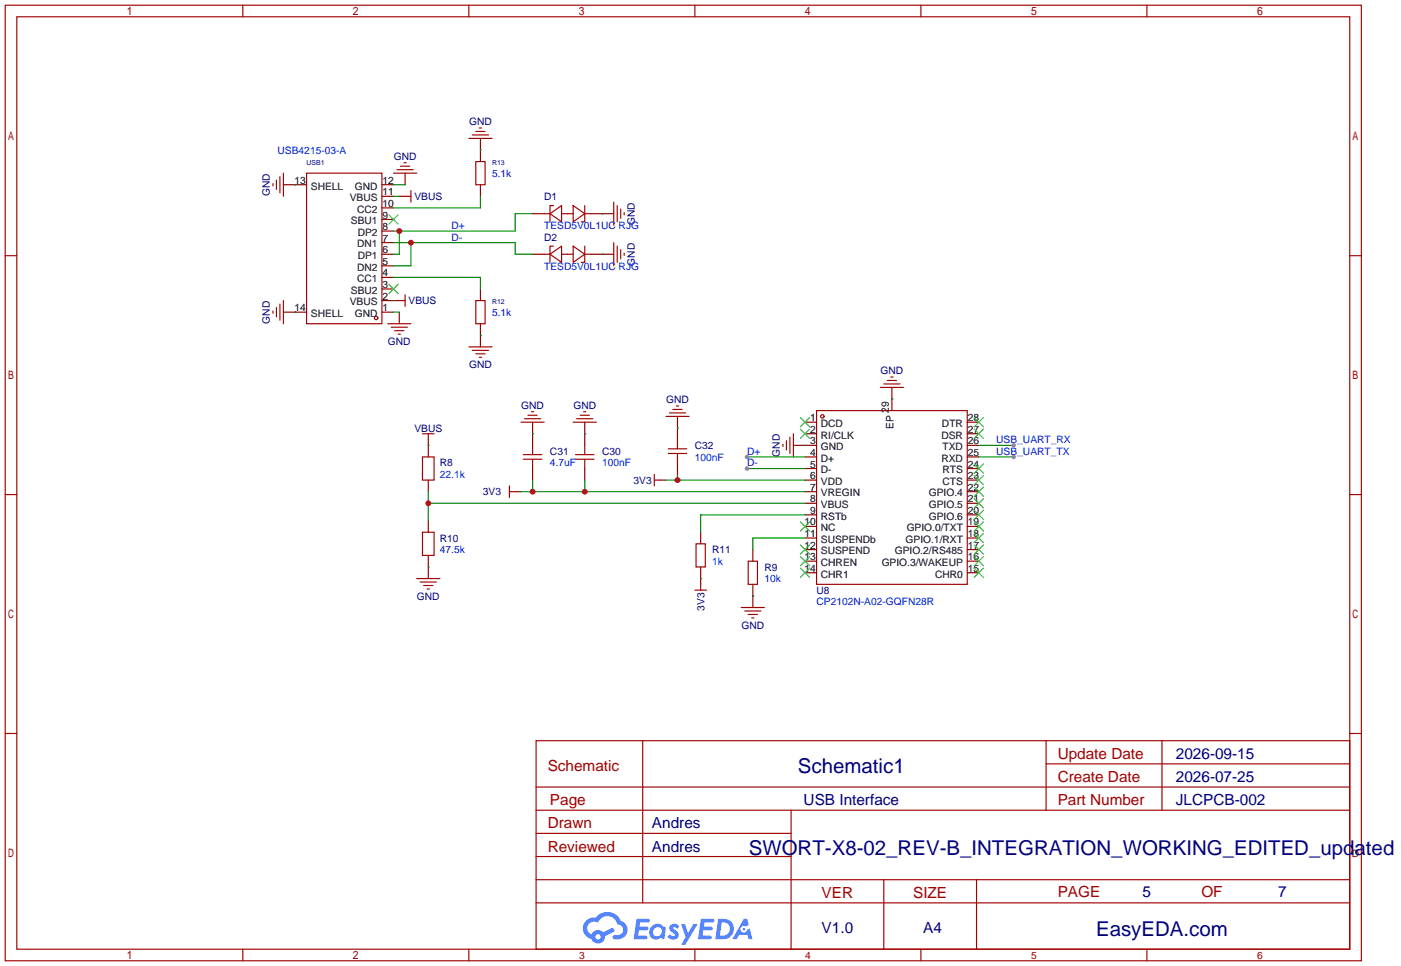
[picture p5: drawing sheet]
<svg xmlns="http://www.w3.org/2000/svg" width="307mm" height="212mm" viewBox="0 0 307 212" stroke-linecap="round" stroke-linejoin="round" font-family="sans-serif">
<g fill="none" stroke="#a10000" stroke-width=".25">
<path d="M1.1 1.1h297.2v209.6h-297.2zM3.7 3.7h292.1v204.5h-292.1zM53.2 1.1v2.6M102.7 1.1v2.6M152.3 1.1v2.6M201.8 1.1v2.6M251.3 1.1v2.6M1.1 56.1h2.6M295.8 56.1h2.5M1.1 108.5h2.6M295.8 108.5h2.5M1.1 160.8h2.6"/>
<path d="M117.5 162.4h178.3v45.8h-178.3zM117.5 177.7h178.3M117.5 172.6h178.3M140.8 162.4v35.6M173.4 177.7v30.5M229.2 162.4v15.3M229.2 167.5h66.6M254.6 162.4v15.3M295.8 160.8h2.5M117.5 182.8h55.9M117.5 198h178.3M117.5 192.9h178.3"/>
<path d="M117.5 187.8h55.9M193.7 192.9v15.3M214 192.9v15.3M53.2 208.2v2.5M102.7 208.2v2.5M152.3 208.2v2.5M201.8 208.2v2.5M251.3 208.2v2.5"/>
</g>
<g fill="#5487ff">
<path d="M147 202.8a1.3 1.3 0 0 1 1.8 .3l-.4 .6a.54 .54 0 0 0-.9-.2l.1 .2a1.28 1.28 0 0 1 .8 2 1.53 1.53 0 0 1-2.2-.3l.6-.6 .7 .5a.31 .31 0 0 0 .4-.3 .31 .31 0 0 0-.3-.3 1.12 1.12 0 0 1-.6-1.9z"/>
<path d="M149.3 202.7h.8l.7 1.9 1.2-1.9h.9l-2.7 4.5h-.9l.9-1.7z"/>
<path d="M139.5 201.5h2.2a.46 .46 0 0 1 .6 .1 .46 .46 0 0 1 .1 .5l-.4 .2h-1.7l-.2 .9h1.7a.4 .4 0 0 1 .3 .4 .4 .4 0 0 1-.4 .4h-1.7l-.2 1.2h1.4a.46 .46 0 0 1 .5 .1 .46 .46 0 0 1 .1 .5l-.3 .2h-2.6z"/>
<path d="M153.6 201.5h2.3a.47 .47 0 0 1 .5 .1 .47 .47 0 0 1 .1 .5l-.4 .2h-1.7l-.2 .9h1.7a.4 .4 0 0 1 .3 .4 .4 .4 0 0 1-.4 .4h-1.7l-.1 1.2h1.3a.46 .46 0 0 1 .5 .1 .46 .46 0 0 1 .1 .5l-.3 .2h-2.6z"/>
<path d="M163 201.5h.7l.4 1.3-.7 .4a.75 .75 0 0 0-1.1 .3 .75 .75 0 0 0 .5 1 .75 .75 0 0 0 1-.6l.5-.3 .6 2.4h-.9l-.2-1h-1.8l-.6 1h-.9z"/>
<path d="M157.4 201.5l-.6 4.5h1.4a2.27 2.27 0 0 0 2.6-2.3 2.27 2.27 0 0 0-2.7-2.2zM158.2 202.3a1.5 1.5 0 0 1 1.8 1.5 1.5 1.5 0 0 1-2 1.4h-.3z"/>
<path d="M142.8 203.1a1.6 1.6 0 0 0-.3 2.3 1.6 1.6 0 0 0 2.3 .2l.8 .4 .3-2.5-.2-.3h-.4a1.58 1.58 0 0 0-2.5-.1zM143.4 203.6a.98 .98 0 0 1 1.6 .5 .98 .98 0 0 1-1 1.2 .94 .94 0 0 1-.9-.6 .94 .94 0 0 1 .3-1.1z"/>
<path d="M128.4 201.9a2.37 2.37 0 0 0 1.2 4 1.54 1.54 0 0 0 1.8 1 1.54 1.54 0 0 0 1.2-1.6l2.1-1.1-.4-.8-2.1 1.1a1.57 1.57 0 0 0-2.6 .4 1.5 1.5 0 0 1-.7-2.1 1.5 1.5 0 0 1 2.1-.5 2.23 2.23 0 0 1 2.3-1.4 2.23 2.23 0 0 1 2 1.8 1.16 1.16 0 0 1 1.3 1.1 1.16 1.16 0 0 1-1.1 1.3h-.7a.47 .47 0 0 0-.6 .3 .47 .47 0 0 0 .4 .6 2.17 2.17 0 0 0 2.6-1 2.17 2.17 0 0 0-.4-2.7l-.8-.4a3.2 3.2 0 0 0-5.4-.7l-1.2 .1zM130.5 205.4a.58 .58 0 0 1 1.1 0 .58 .58 0 0 1-1.1 0z"/>
<circle cx="163" cy="203.8" r=".28"/>
</g>
<g fill="none" stroke="#a10000" stroke-width=".25">
<path d="M114.2 92.6h5.1M114.9 91.8h3.6M115.7 91.1h2M116.5 90.3h.5M125.6 92.6h5.1M126.4 91.8h3.5M127.1 91.1h2.1M127.9 90.3h.5M145.9 91.3h5.1M146.7 90.6h3.5M147.4 89.8h2.1M148.2 89h.5"/>
<path d="M171.6 97.4v.5M172.3 96.6v2.1M173.1 95.9v3.5M173.9 95.1v5.1M178.9 90h33.1v38.1h-33.1zM192.9 85h5.1M193.7 84.2h3.5M194.4 83.4h2.1M195.2 82.7h.5"/>
<circle cx="180.2" cy="91.3" r=".38"/>
</g>
<g fill="none" stroke="#870000" stroke-width=".25">
<path d="M116.7 92.6v2.5M128.1 92.6v2.5M148.5 91.3v2.6M173.9 97.7h5M176.4 92.6h2.5M176.4 95.1h2.5M195.5 85v5M212 92.6h2.5M212 95.1h2.5M212 97.7h2.5M176.4 100.2h2.5M176.4 102.7h2.5"/>
<path d="M176.4 105.3h2.5M176.4 107.8h2.5M176.4 110.4h2.5M176.4 112.9h2.5M176.4 115.4h2.5M176.4 118h2.5M212 100.2h2.5M212 102.7h2.5M212 105.3h2.5M212 107.8h2.5M212 110.4h2.5M212 112.9h2.5"/>
<path d="M212 115.4h2.5M212 118h2.5M176.4 120.5h2.5M176.4 123.1h2.5M176.4 125.6h2.5M212 120.5h2.5M212 123.1h2.5M212 125.6h2.5"/>
</g>
<g fill="none" stroke="#3c3" stroke-width=".25">
<path d="M175.4 91.6l2 2M175.4 94.1l2 2M177.4 91.6l-2 2M177.4 94.1l-2 2M213.5 94.1l2 2M213.5 91.6l2 2M215.5 94.1l-2 2M215.5 91.6l-2 2M175.4 114.4l2 2.1M175.4 119.5l2 2M177.4 114.4l-2 2.1M177.4 119.5l-2 2"/>
<path d="M213.5 119.5l2 2M213.5 117l2 2M213.5 114.4l2 2.1M213.5 111.9l2 2M213.5 109.3l2 2.1M213.5 106.8l2 2M213.5 104.3l2 2M213.5 101.7l2 2.1M215.5 119.5l-2 2M215.5 117l-2 2M215.5 114.4l-2 2.1M215.5 111.9l-2 2"/>
<path d="M215.5 109.3l-2 2.1M215.5 106.8l-2 2M215.5 104.3l-2 2M215.5 101.7l-2 2.1M175.4 122l2 2.1M175.4 124.6l2 2M177.4 122l-2 2.1M177.4 124.6l-2 2M213.5 124.6l2 2M213.5 122l2 2.1M215.5 124.6l-2 2M215.5 122l-2 2.1"/>
</g>
<path d="M176.4 97.7h.1M195.5 87.5h.1M163.7 100.2h12.7" fill="none" stroke="#008700" stroke-width=".25"/>
<circle cx="163.7" cy="100.2" r=".51" fill="#999"/>
<path d="M163.7 102.7h12.7" fill="none" stroke="#008700" stroke-width=".25"/>
<circle cx="163.7" cy="102.7" r=".51" fill="#999"/>
<path d="M93.9 97.7v2.5M93.9 105.3v2.5M93.9 114.2v2.5M144.7 105.3h1.2M93.9 121.8v2.5M153.5 126.9v1.2M165 120.5v2.6M165 128.1v2.6" fill="none" stroke="#870000" stroke-width=".25"/>
<path d="M92.6 100.2h2.5v5.1h-2.5zM92.6 116.7h2.5v5.1h-2.5zM143.4 104v2.6M143.4 105.3h1.3M152.3 129.4h2.5M153.5 128.1v1.3M164 123.1h2v5h-2z" fill="none" stroke="#a10000" stroke-width=".25"/>
<path d="M145.9 105.3h30.5M148.5 104v1.3" fill="none" stroke="#008700" stroke-width=".25"/>
<circle cx="148.5" cy="105.3" r=".63" fill="#c00"/>
<path d="M153.5 116.7v2.6M153.5 124.3v2.6M165 130.7v2.5" fill="none" stroke="#870000" stroke-width=".25"/>
<path d="M152.5 119.3h2.1v5h-2.1zM162.4 133.2h5.1M163.2 134h3.6M164 134.7h2M164.7 135.5h.5" fill="none" stroke="#a10000" stroke-width=".25"/>
<path d="M93.9 107.8v6.4M93.9 110.4h82.5M176.4 118h-11.4v2.5M176.4 112.9h-22.9v3.8M153.5 126.9h.1M165 130.7h.1" fill="none" stroke="#008700" stroke-width=".25"/>
<circle cx="93.9" cy="110.4" r=".63" fill="#c00"/>
<path d="M93.9 96.4v1.3M112.9 107.8h1.3M93.9 124.3v2.6" fill="none" stroke="#870000" stroke-width=".25"/>
<path d="M92.6 95.1h2.5M93.9 95.1v1.3M111.6 106.6v2.5M111.6 107.8h1.3M91.3 126.9h5.1M92.1 127.6h3.5M92.8 128.4h2.1M93.6 129.2h.5" fill="none" stroke="#a10000" stroke-width=".25"/>
<path d="M93.9 97.7h.1M114.2 107.8h62.2M116.7 105.3v2.5M128.1 105.3v2.5M93.9 124.3h.1" fill="none" stroke="#008700" stroke-width=".25"/>
<g fill="#c00">
<circle cx="128.1" cy="107.8" r=".63"/>
<circle cx="116.7" cy="107.8" r=".63"/>
</g>
<g fill="none" stroke="#a10000" stroke-width=".25">
<path d="M60.6 39.5v2M61.3 38.7v3.6M62.1 38v5.1M67.2 38h16.5v33h-16.5zM86.2 38h5.1M87 37.2h3.6M87.8 36.4h2M88.5 35.7h.5M102.7 30.4h5.1M103.5 29.6h3.6M104.3 35.4h2v5.1h-2zM104.3 28.8h2"/>
<path d="M105 28.1h.5M59.8 40.3v.5M88.8 43.1h1.2M90 41.8v2.5M134.5 44.3v5.1M134.5 53.2v5.1M135.3 45.1v3.5M135.3 54v3.5M136 45.8v2.1M136 54.7v2.1M136.8 46.6v.5M136.8 55.5v.5"/>
<path d="M59.8 68.2v.5M60.6 67.4v2.1M61.3 66.7v3.5M62.1 65.9v5.1M85 71h5M85.7 71.8h3.6M86.5 72.5h2M87.2 73.3h.6M87.5 65.9h1.3M88.8 64.6v2.6M102.7 76.1h5.1M103.5 76.8h3.6"/>
<path d="M104.3 65.9h2v5.1h-2zM104.3 77.6h2M105 78.4h.5"/>
<circle cx="82.4" cy="69.7" r=".38"/>
</g>
<g fill="none" stroke="#870000" stroke-width=".25">
<path d="M88.8 38v2.5M105.3 30.4v5M62.1 40.5h5.1M83.7 58.3h2.5M83.7 55.8h2.5M83.7 53.2h2.5M83.7 50.7h2.5M83.7 48.1h2.5M83.7 45.6h2.5M83.7 43.1h2.5M83.7 40.5h2.5M87.5 43.1h1.3"/>
<path d="M105.3 40.5v2.6M132 55.8h2.5M132 46.9h2.5M62.1 68.5h5.1M83.7 68.5h2.5M83.7 65.9h3.8M83.7 63.4h2.5M83.7 60.8h2.5M87.5 68.5v2.5M105.3 63.4v2.5M105.3 71v5.1"/>
</g>
<path d="M85.2 47.1l2 2M87.2 47.1l-2 2M85.2 62.4l2 2M87.2 62.4l-2 2" fill="none" stroke="#3c3" stroke-width=".25"/>
<path d="M105.3 32.9h.1M64.6 40.5h.1M86.2 40.5h2.6M86.2 43.1h1.3M87.5 50.7v5.1h-1.3M105.3 43.1v2.5h-19.1M116.7 46.9h-3.8v3.8h-26.7M64.6 68.5h.1M86.2 65.9h.1M86.2 68.5h1.3M86.2 60.8h19.1v2.6M105.3 73.5h.1" fill="none" stroke="#008700" stroke-width=".25"/>
<circle cx="87.5" cy="50.7" r=".63" fill="#c00"/>
<path d="M116.7 46.9h2.6M116.7 55.8h2.6M129.4 46.9h2.6M129.4 55.8h2.6M116.7 95.1v2.6M128.1 95.1v2.6M148.5 93.9v2.5M116.7 102.7v2.6M128.1 102.7v2.6M148.5 101.5v2.5" fill="none" stroke="#870000" stroke-width=".25"/>
<g fill="none" stroke="#a10000" stroke-width=".25">
<path d="M119.3 46.9h1.2M119.3 55.8h1.2M120.5 46.9l2.6-1.8v3.5zM120.5 55.8l2.6-1.8v3.5zM121.3 45.1h-.8v3.5M121.3 54h-.8v3.5M123.1 46.9h2.5M123.1 55.8h2.5M125.6 45.1l2.5 1.8-2.5 1.7zM125.6 54l2.5 1.8-2.5 1.7zM128.1 45.1v3.5h-.7M128.1 54v3.5h-.7"/>
<path d="M128.1 46.9h1.3M128.1 55.8h1.3M114.7 99.7h4M116.7 97.7v2M126.1 99.7h4.1M128.1 97.7v2M146.4 99.4h4.1M146.4 98.4h4.1M148.5 96.4v2M148.5 99.4v2.1M114.7 100.7h4M116.7 100.7v2"/>
<path d="M126.1 100.7h4.1M128.1 100.7v2"/>
</g>
<path d="M86.2 53.2h26.7v2.6h3.8M90 53.2v5.1h-3.8M116.7 95.1h.1M128.1 95.1h.1M148.5 93.9h.1" fill="none" stroke="#008700" stroke-width=".25"/>
<circle cx="90" cy="53.2" r=".63" fill="#c00"/>
<path d="M132 46.9h.1M132 55.8h.1M214.5 100.2h7.6" fill="none" stroke="#008700" stroke-width=".25"/>
<circle cx="222.1" cy="100.2" r=".51" fill="#999"/>
<path d="M214.5 97.7h7.6" fill="none" stroke="#008700" stroke-width=".25"/>
<circle cx="222.1" cy="97.7" r=".51" fill="#999"/>
<g font-size="4.5" fill="#000080">
<text x="174.9" y="169.6">Schematic1</text>
<text x="164.1" y="187.4">SWORT-X8-02_REV-B_INTEGRATION_WORKING_EDITED_updated</text>
<text x="240.2" y="205.2">EasyEDA.com</text>
</g>
<g font-size="3.4" fill="#a00000">
<text x="231.8" y="166.4">Update Date</text>
<text x="120" y="169">Schematic</text>
<text x="231.8" y="171.5">Create Date</text>
<text x="120.5" y="176.6">Page</text>
<text x="231.8" y="176.6">Part Number</text>
<text x="120" y="181.7">Drawn</text>
<text x="120" y="186.7">Reviewed</text>
<text x="180.1" y="196.9">VER</text>
<text x="200.1" y="196.9">SIZE</text>
<text x="231.8" y="196.7">PAGE</text>
<text x="263.3" y="196.7">OF</text>
</g>
<g font-size="3.4" fill="#000080">
<text x="257.7" y="166.4">2026-09-15</text>
<text x="257.7" y="171.5">2026-07-25</text>
<text x="176.1" y="176.6">USB Interface</text>
<text x="257.7" y="176.6">JLCPCB-002</text>
<text x="142.9" y="181.7">Andres</text>
<text x="142.9" y="186.7">Andres</text>
<text x="250.4" y="196.7">5</text>
<text x="280.1" y="196.7">7</text>
<text x="180.1" y="204.5">V1.0</text>
<text x="202.3" y="204.5">A4</text>
</g>
<g font-size="2.2" fill="#000080">
<text x="102.8" y="27.4">GND</text>
<text x="86.3" y="35">GND</text>
<text x="59.1" y="43" transform="rotate(-90 59.1 43)">GND</text>
<text x="90.8" y="43.9">VBUS</text>
<text x="119.3" y="43.9">D1</text>
<text x="119.3" y="52.8">D2</text>
<text x="139.1" y="49.4" transform="rotate(-90 139.1 49.4)">GND</text>
<text x="139.1" y="58.2" transform="rotate(-90 139.1 58.2)">GND</text>
<text x="59.1" y="70.9" transform="rotate(-90 59.1 70.9)">GND</text>
<text x="89.5" y="66.7">VBUS</text>
<text x="85" y="75.6">GND</text>
<text x="102.8" y="80.7">GND</text>
<text x="193" y="82">GND</text>
<text x="114.2" y="89.6">GND</text>
<text x="125.7" y="89.6">GND</text>
<text x="146" y="88.3">GND</text>
<text x="90.8" y="94.7">VBUS</text>
<text x="120.5" y="99.8">C31</text>
<text x="132" y="99.8">C30</text>
<text x="152.3" y="98.5">C32</text>
<text x="170.9" y="100.2" transform="rotate(-90 170.9 100.2)">GND</text>
<text x="96.4" y="102.3">R8</text>
<text x="138.8" y="106.1">3V3</text>
<text x="105.8" y="108.6">3V3</text>
<text x="96.4" y="118.8">R10</text>
<text x="156.1" y="121.3">R11</text>
<text x="167.5" y="125.2">R9</text>
<text x="91.4" y="131.5">GND</text>
<text x="178.9" y="130.2">U8</text>
<text x="154.4" y="133.9" transform="rotate(-90 154.4 133.9)">3V3</text>
<text x="162.5" y="137.9">GND</text>
</g>
<g font-size="2.2" fill="#00f">
<text x="60.8" y="33.7">USB4215-03-A</text>
<text x="107.8" y="38.8">5.1k</text>
<text x="98.9" y="50.2">D+</text>
<text x="98.9" y="52.8">D-</text>
<text x="119.3" y="50.2">TESD5V0L1UC RJG</text>
<text x="119.3" y="59.1">TESD5V0L1UC RJG</text>
<text x="107.8" y="69.3">5.1k</text>
<text x="152.3" y="101">100nF</text>
<text x="163.7" y="99.8">D+</text>
<text x="218.3" y="99.8">USB_UART_TX</text>
<text x="218.3" y="97.2">USB_UART_RX</text>
<text x="96.4" y="104.8">22.1k</text>
<text x="120.5" y="102.3">4.7uF</text>
<text x="132" y="102.3">100nF</text>
<text x="163.7" y="102.3">D-</text>
<text x="96.4" y="121.3">47.5k</text>
<text x="156.1" y="123.9">1k</text>
<text x="167.5" y="127.7">10k</text>
<text x="178.9" y="132.8">CP2102N-A02-GQFN28R</text>
</g>
<g font-size="2.2">
<text x="64.6" y="40.3">13</text>
<text x="68.1" y="41.6">SHELL</text>
<text x="77.8" y="41.6">GND</text>
<text x="83.8" y="40.3">12</text>
<text x="76.7" y="44.1">VBUS</text>
<text x="78.3" y="46.6">CC2</text>
<text x="83.8" y="47.9">9</text>
<text x="83.8" y="45.4">10</text>
<text x="83.8" y="42.8">11</text>
<text x="76.9" y="49.2">SBU1</text>
<text x="78.4" y="51.7">DP2</text>
<text x="83.8" y="53">7</text>
<text x="83.8" y="50.5">8</text>
<text x="78.3" y="59.3">DN2</text>
<text x="78.3" y="54.3">DN1</text>
<text x="78.4" y="56.8">DP1</text>
<text x="83.8" y="58.1">5</text>
<text x="83.8" y="55.5">6</text>
<text x="76.9" y="64.4">SBU2</text>
<text x="78.3" y="61.9">CC1</text>
<text x="83.8" y="65.7">2</text>
<text x="83.8" y="63.2">3</text>
<text x="83.8" y="60.6">4</text>
<text x="64.6" y="68.2">14</text>
<text x="68.1" y="69.5">SHELL</text>
<text x="76.7" y="67">VBUS</text>
<text x="77.8" y="69.5">GND</text>
<text x="83.8" y="68.2">1</text>
<text x="177.6" y="92.4">1</text>
<text x="177.6" y="94.9">2</text>
<text x="179.9" y="93.6">DCD</text>
<text x="194.8" y="90.5" transform="rotate(-90 194.8 90.5)">29</text>
<text x="195.8" y="94" transform="rotate(-90 195.8 94)">EP</text>
<text x="206.4" y="93.6">DTR</text>
<text x="212.1" y="94.9">27</text>
<text x="212.1" y="92.4">28</text>
<text x="177.6" y="97.4">3</text>
<text x="177.6" y="100">4</text>
<text x="179.9" y="96.2">RI/CLK</text>
<text x="179.9" y="98.7">GND</text>
<text x="179.9" y="101.3">D+</text>
<text x="206.3" y="101.3">RXD</text>
<text x="206.3" y="96.2">DSR</text>
<text x="206.5" y="98.7">TXD</text>
<text x="212.1" y="100">25</text>
<text x="212.1" y="97.4">26</text>
<text x="177.6" y="102.5">5</text>
<text x="177.6" y="105.1">6</text>
<text x="177.6" y="107.6">7</text>
<text x="179.9" y="103.8">D-</text>
<text x="179.9" y="106.3">VDD</text>
<text x="206.5" y="106.3">CTS</text>
<text x="206.5" y="103.8">RTS</text>
<text x="212.1" y="107.6">22</text>
<text x="212.1" y="105.1">23</text>
<text x="212.1" y="102.5">24</text>
<text x="177.6" y="110.1">8</text>
<text x="177.6" y="112.7">9</text>
<text x="179.9" y="108.9">VREGIN</text>
<text x="179.9" y="111.4">VBUS</text>
<text x="179.9" y="114">RSTb</text>
<text x="203.5" y="114">GPIO.6</text>
<text x="203.5" y="111.4">GPIO.5</text>
<text x="203.5" y="108.9">GPIO.4</text>
<text x="212.1" y="112.7">20</text>
<text x="212.1" y="110.1">21</text>
<text x="176.3" y="115.2">10</text>
<text x="176.3" y="117.8">11</text>
<text x="179.9" y="116.5">NC</text>
<text x="179.9" y="119">SUSPENDb</text>
<text x="198.4" y="119">GPIO.1/RXT</text>
<text x="198.7" y="116.5">GPIO.0/TXT</text>
<text x="212.1" y="117.8">18</text>
<text x="212.1" y="115.2">19</text>
<text x="176.3" y="120.3">12</text>
<text x="176.3" y="122.8">13</text>
<text x="176.3" y="125.4">14</text>
<text x="179.9" y="121.6">SUSPEND</text>
<text x="179.9" y="124.1">CHREN</text>
<text x="193.2" y="124.1">GPIO.3/WAKEUP</text>
<text x="196.1" y="121.6">GPIO.2/RS485</text>
<text x="212.1" y="125.4">15</text>
<text x="212.1" y="122.8">16</text>
<text x="212.1" y="120.3">17</text>
<text x="179.9" y="126.7">CHR1</text>
<text x="204.9" y="126.7">CHR0</text>
</g>
<g font-size="2.2" fill="#a00000">
<text x="296.2" y="187.9">D</text>
<text x="126.9" y="210.2">3</text>
<text x="176.4" y="210.2">4</text>
<text x="225.9" y="210.2">5</text>
<text x="275.5" y="210.2">6</text>
</g>
<g font-size="1.5" fill="#000080">
<text x="67.2" y="36.3">USB1</text>
<text x="107.8" y="36.3">R13</text>
<text x="107.8" y="66.7">R12</text>
</g>
</svg>
